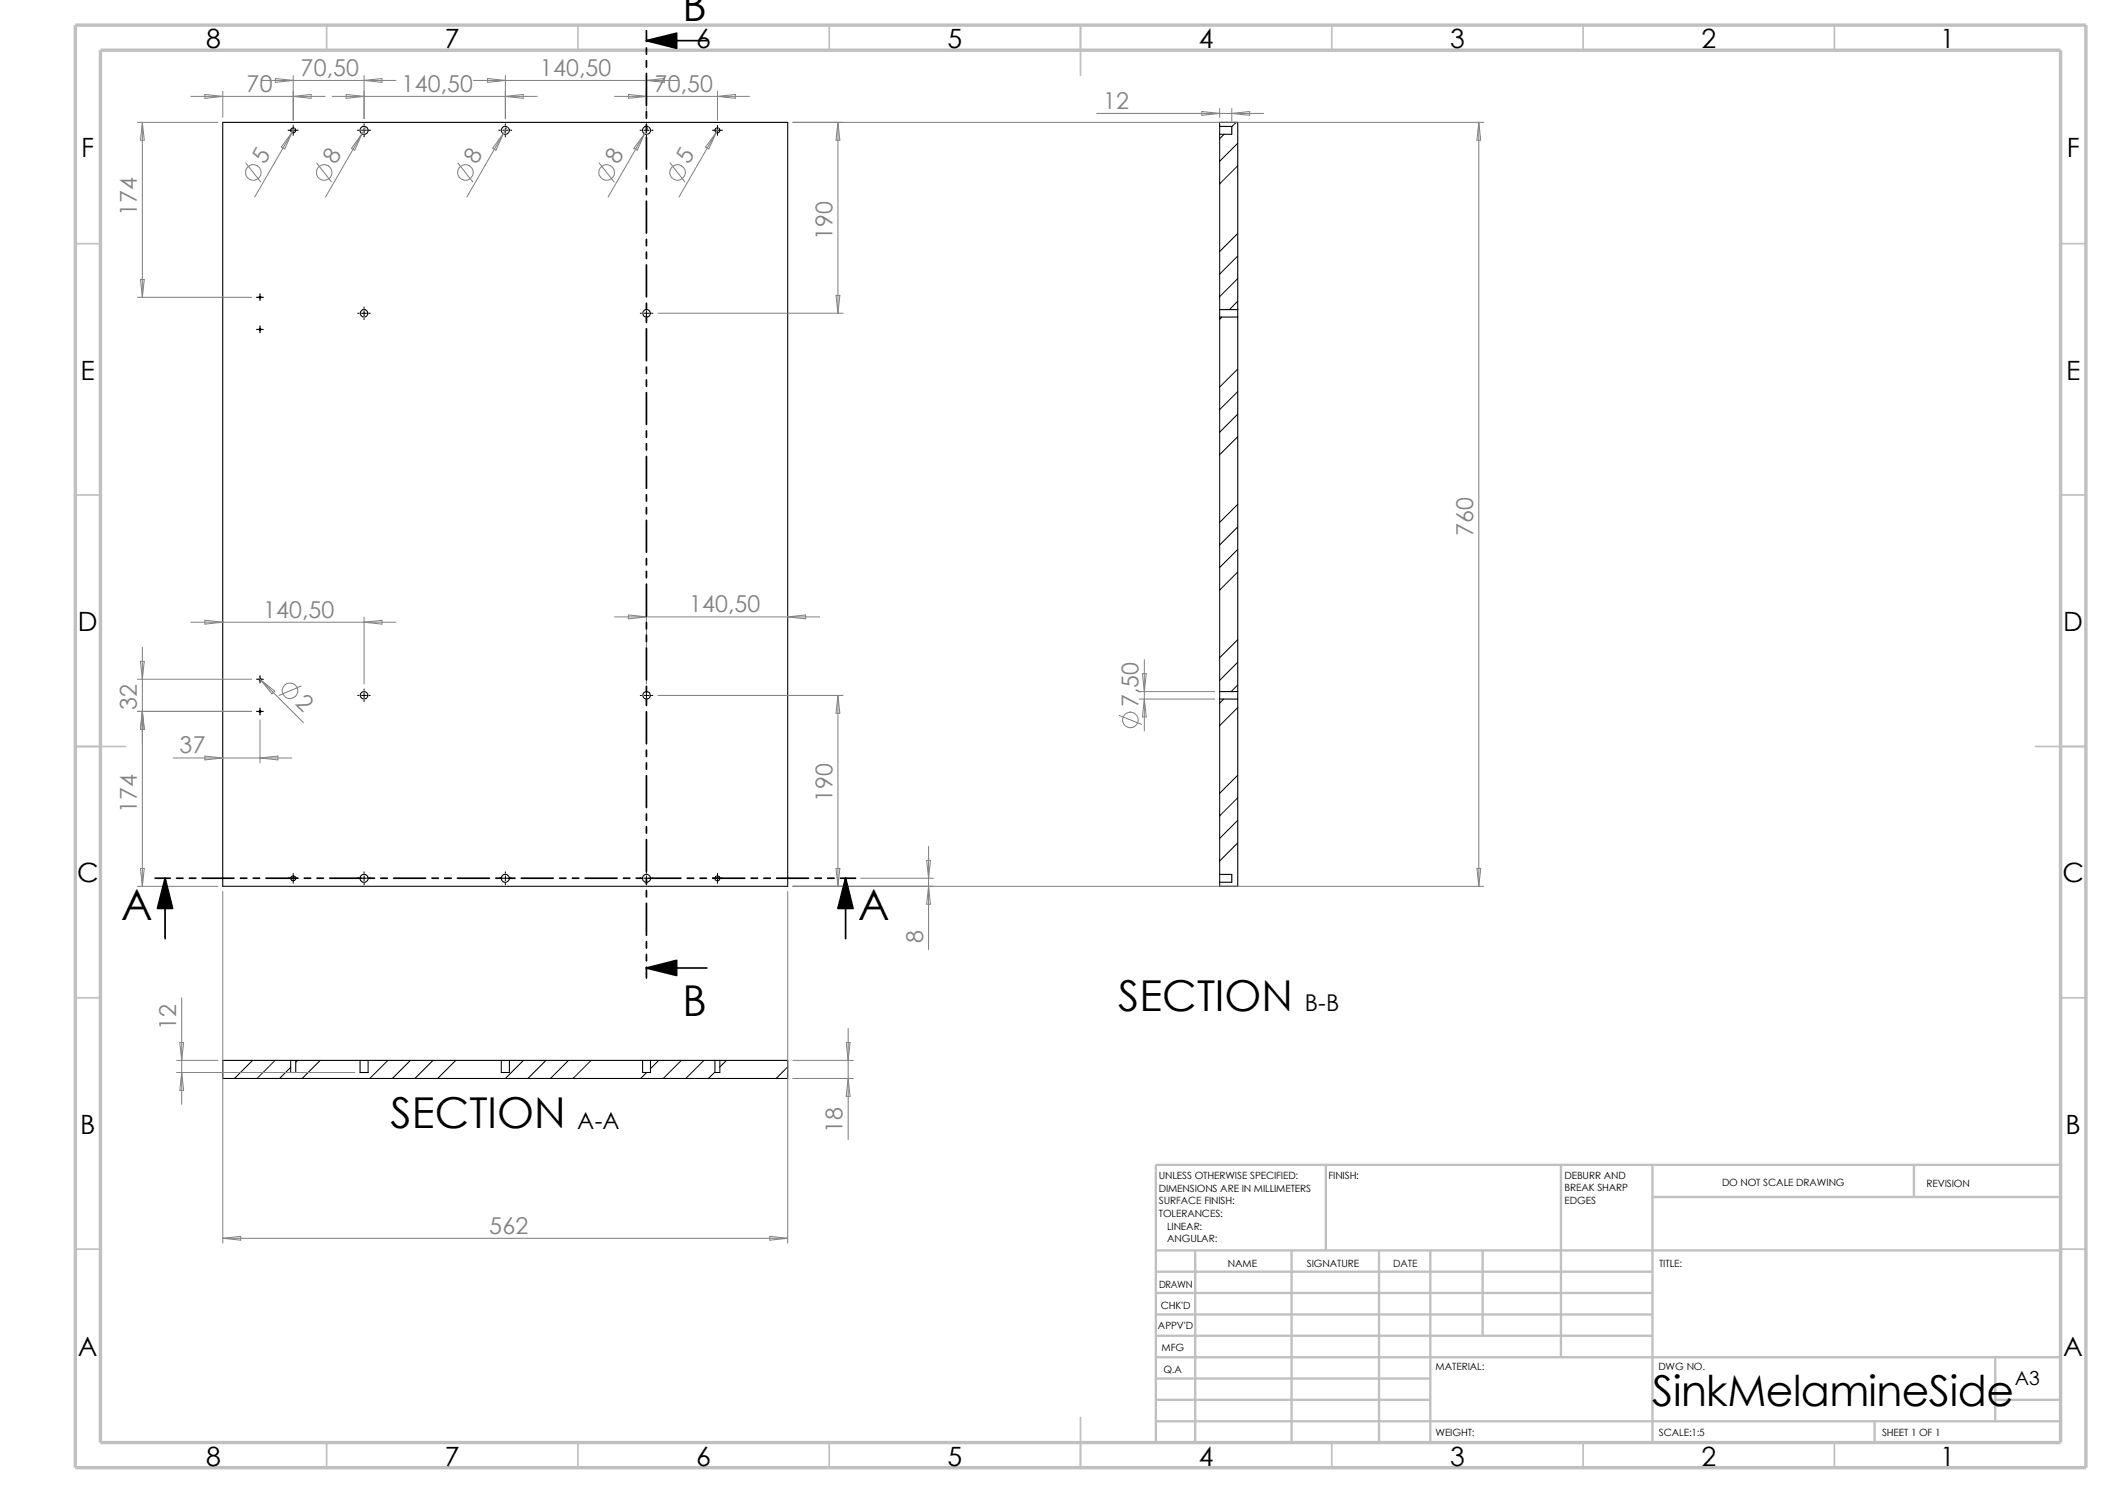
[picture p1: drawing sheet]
<svg xmlns="http://www.w3.org/2000/svg" width="420mm" height="297mm" viewBox="0 0 420 297" stroke-linecap="round" stroke-linejoin="round" font-family="sans-serif">
<g fill="none" stroke="#c0c0c0" stroke-width=".34">
<path d="M65 5v5M115 5v5M165 5v5M215 5v10M265 5v5M315 5v5M365 5v5M15 48.5h5M410 48.5h5M15 98.5h5M410 98.5h5M15 148.5h10"/>
<path d="M405 148.5h10M15 198.5h5M410 198.5h5M15 248.5h5M410 248.5h5M65 287v5M115 287v5M165 287v5M215 282v10M265 287v5M315 287v5M365 287v5"/>
</g>
<g fill="none" stroke="#c0c0c0" stroke-width=".47">
<path d="M263.8 231.7v17.1M310.6 231.7v38.3M328.8 238.1h81.2M328.8 231.7v55.3M380.8 231.7v6.4M410 231.7h-180v55.3M230 253h98.8M230 257.2h98.8M230 248.8h180M237.8 248.8v38.2M257 248.8v38.2M274.4 248.8v38.2"/>
<path d="M284.6 248.8v38.2M295 248.8v16.9M230 278.5h54.6M230 270h180M230 274.2h54.6M230 261.5h98.8M230 265.7h98.8M397 278.5h13M397 270v12.7M230 282.7h180M373 282.7v4.3"/>
</g>
<path d="M15 5h400v287h-400zM20 10h390v277h-390z" fill="none" stroke="#c0c0c0" stroke-width=".68" stroke-linecap="butt"/>
<g fill="none" stroke="#000" stroke-width=".2">
<path d="M57.3 25.9h2M58.3 24.9v2M71.1 25.9h.3M71.9 25.9h1M72.4 24.6v.3M72.4 25.4v1M72.4 26.9v.3M73.4 25.9h.3M99.2 25.9h.3M100 25.9h1M100.5 24.6v.3M100.5 25.4v1"/>
<path d="M100.5 26.9v.3M101.5 25.9h.3M127.3 25.9h.3M128.1 25.9h1M128.6 24.6v.3M128.6 25.4v1M128.6 26.9v.3M129.6 25.9h.3M141.7 25.9h2M142.7 24.9v2M243.5 26.7l-.8 .9M246 24.3l-.9 .9"/>
<path d="M246.3 28.5l-3.6 3.6M246.3 33l-3.6 3.6M51 59.1h1.4M51.7 58.4v1.4M246.3 46.4l-3.6 3.6M246.3 50.9l-3.6 3.6M246.3 55.4l-3.6 3.6M246.3 59.9l-1.7 1.7M51 65.5h1.4M51.7 64.8v1.4M71.2 62.3h.2M71.9 62.3h1"/>
<path d="M72.4 61.1v.2M72.4 61.8v1M72.4 63.3v.3M73.4 62.3h.3M127.4 62.3h.2M128.1 62.3h1M128.6 61.1v.2M128.6 61.8v1M128.6 63.3v.3M129.6 62.3h.3M243.1 63.1l-.4 .4M246.3 73.4l-3.6 3.6"/>
<path d="M246.3 77.9l-3.6 3.6M246.3 82.4l-3.6 3.6M246.3 86.9l-3.6 3.6M246.3 100.3l-3.6 3.6M246.3 104.8l-3.6 3.6M246.3 109.3l-3.6 3.6M246.3 113.8l-3.6 3.6M51 135.1h1.4M51.7 134.4v1.4M71.2 138.3h.2M71.9 138.3h1M72.4 137.1v.2"/>
<path d="M72.4 137.8v1M72.4 139.3v.3M73.4 138.3h.3M127.4 138.3h.2M128.1 138.3h1M128.6 137.1v.2M128.6 137.8v1M128.6 139.3v.3M129.6 138.3h.3M243.5 139.1l-.8 .8M246.3 127.3l-3.6 3.6M246.3 131.7l-3.6 3.6"/>
<path d="M246.3 136.3l-1.4 1.3M51 141.5h1.4M51.7 140.8v1.4M246.3 154.2l-3.6 3.6M246.3 158.7l-3.6 3.6M246.3 140.8l-3.6 3.6M57.3 174.7h2M58.3 173.7v2M71.1 174.7h.3M71.9 174.7h1M72.4 173.4v.3M72.4 174.2v1"/>
<path d="M72.4 175.7v.3M73.4 174.7h.3M99.2 174.7h.3M100 174.7h1M100.5 173.4v.3M100.5 174.2v1M100.5 175.7v.3M101.5 174.7h.3M127.3 174.7h.3M128.1 174.7h1M128.6 173.4v.3M128.6 174.2v1"/>
<path d="M128.6 175.7v.3M129.6 174.7h.3M141.7 174.7h2M142.7 173.7v2M246.3 163.2l-3.6 3.6M246.3 167.7l-3.6 3.6M50.2 210.9l-3.5 3.6M54.7 210.9l-3.6 3.6M57.8 212.3l-2.2 2.2M59.2 210.9l-.4 .4M63.7 210.9l-3.6 3.6M77.2 210.9l-3.6 3.6"/>
<path d="M81.7 210.9l-3.6 3.6M86.1 210.9l-3.6 3.6M90.7 210.9l-3.6 3.6M104.1 210.9l-3.6 3.6M108.6 210.9l-3.6 3.6M113.1 210.9l-3.6 3.6M117.6 210.9l-3.6 3.6M128.7 213.4l-1.2 1.1M131.1 210.9l-1.7 1.7M135.6 210.9l-3.6 3.6M140 210.9l-3.6 3.6M142.2 213.3l-1.3 1.2"/>
<path d="M144.5 210.9l-1.3 1.4M156.7 212.2l-2.3 2.3"/>
</g>
<g fill="none" stroke="#000" stroke-width=".21">
<path d="M44.3 24.3h112.4v152h-112.4zM242.7 25.1v1.6M242.7 25.1v-.8h3.6v37.3M242.7 26.7v34.9M242.7 25.1h2.4v1.6h-2.4M242.7 61.6v1.5M242.7 61.6h3.6M242.7 63.1v74.5M242.7 63.1h3.6M246.3 61.6v1.5M246.3 63.1v74.5M242.7 137.6v1.5"/>
<path d="M242.7 139.1v34.8M242.7 137.6h3.6M242.7 139.1h3.6M246.3 137.6v1.5M246.3 139.1v37.2h-3.6v-.8M242.7 173.9v1.6M242.7 173.9h2.4v1.6h-2.4M57.8 210.9h1M57.8 210.9v2.5h1v-2.5M57.8 210.9h-13.5v3.6h112.4v-3.6h-13.5M58.8 210.9h12.8M71.6 210.9h1.6"/>
<path d="M71.6 210.9v2.5h1.6v-2.5M73.2 210.9h26.5M99.7 210.9v2.5h1.6v-2.5M99.7 210.9h1.6M101.3 210.9h26.5M127.8 210.9h1.6M127.8 210.9v2.5h1.6v-2.5M129.4 210.9h12.8M142.2 210.9v2.5h1v-2.5M142.2 210.9h1"/>
<circle cx="58.3" cy="25.9" r=".5"/>
<circle cx="72.4" cy="25.9" r=".81"/>
<circle cx="100.5" cy="25.9" r=".81"/>
<circle cx="128.6" cy="25.9" r=".8"/>
<circle cx="142.7" cy="25.9" r=".49"/>
<circle cx="51.7" cy="59.1" r=".21"/>
<circle cx="51.7" cy="65.5" r=".19"/>
<circle cx="72.4" cy="62.3" r=".76"/>
<circle cx="128.6" cy="62.3" r=".76"/>
<circle cx="51.7" cy="135.1" r=".19"/>
<circle cx="72.4" cy="138.3" r=".75"/>
<circle cx="128.6" cy="138.3" r=".75"/>
<circle cx="51.7" cy="141.5" r=".21"/>
<circle cx="58.3" cy="174.7" r=".5"/>
<circle cx="72.4" cy="174.7" r=".81"/>
<circle cx="100.5" cy="174.7" r=".81"/>
<circle cx="128.6" cy="174.7" r=".8"/>
<circle cx="142.7" cy="174.7" r=".49"/>
</g>
<g fill="none" stroke="#808080" stroke-width=".2">
<path d="M38 19.2h26.7M40.8 18.8l3.5 .4-3.5 .4zM44.3 18.2v5.1M52 16h26.8M54.8 15.6l3.5 .4-3.5 .4zM58.3 15v8.9M58.3 19.2l3.6-.4v.8zM66.1 19.2h40.8M68.9 18.8l3.5 .4-3.5 .4zM72.4 15v8.6M72.4 16l3.6-.4v.8zM94.2 16h40.8"/>
<path d="M97 15.6l3.5 .4-3.5 .4zM100.5 15v8.6M100.5 19.2l3.6-.4v.8zM122.3 19.2h26.8M125.1 18.8l3.5 .4-3.5 .4zM128.6 15v8.6M128.6 16l3.6-.4v.8zM142.7 19.2l3.6-.4v.8zM142.7 18.2v5.7M27.3 24.3h16M28.3 24.3l.4 3.6h-.8zM28.3 24.3v34.8"/>
<path d="M48.9 32.4l3 3.8M58.1 26.4l-1.5 3.2-.6-.3zM58.1 26.4l-7.4 12.8M58.6 25.5l-.5 .9M63 32.4l3 3.8M72 26.6l-1.4 3.3-.7-.4zM72.8 25.2l-8 14M91.1 32.4l3 3.8M100.1 26.6l-1.4 3.3-.7-.4zM100.9 25.2l-8 14M119.2 32.4l3 3.8M128.2 26.6l-1.4 3.3-.7-.4z"/>
<path d="M129 25.2l-8 14M133.3 32.4l3 3.8M142.5 26.4l-7.4 12.8M142.5 26.4l-1.5 3.2-.6-.3zM143 25.5l-.5 .9M157.7 24.3h137.5M166.7 24.3l.4 3.6h-.8zM166.7 24.3v38M218.2 22.6h33.2M239.1 22.2l3.6 .4-3.6 .3zM242.7 21.6v1.7M245.1 21.6v2.5"/>
<path d="M245.1 22.6l3.5-.4v.7zM294.2 24.3v152M294.2 24.3l.4 3.6h-.8zM27.3 59.1h22.7M27.9 55.6h.8l-.4 3.5zM166.3 58.8h.8l-.4 3.5zM130.9 62.3h36.8M27.3 135.1h22.7M27.9 131.6h.8l-.4 3.5zM28.3 128.8v47.5M38 123.8h40.8M40.8 123.4l3.5 .4-3.5 .4z"/>
<path d="M51.6 135l.3 .3M51.9 135.3l2.8 2.2-.6 .5zM51.9 135.3l8.5 8.5M59.9 136.5l-4.4 1.8M72.4 122.8v13.3M72.4 123.8l3.6-.4v.8zM122.3 122.7h40.8M125.1 122.3l3.5 .4-3.5 .4zM128.6 121.7v14.4M130.9 138.3h36.8M156.7 122.7l3.6-.4v.8zM166.7 138.3v38"/>
<path d="M166.7 138.3l.4 3.6h-.8zM226.7 139.1h15M226.7 137.6h15M227.3 134h.7l-.3 3.6zM227.7 131.2v14.2M227.7 139.1l.3 3.5h-.7zM27.3 141.5h22.7M28.3 141.5l.4 3.6h-.8zM34.5 150.8h23.6M40.8 150.4l3.5 .4-3.5 .4zM51.7 150.8l3.6-.4v.8zM51.7 143.2v8.6"/>
<path d="M222.7 142.3l4.4 1.8M27.3 176.3h16M27.9 172.8h.8l-.4 3.5zM44.3 177.3v70M156.7 177.3v70M157.7 176.3h137.5M166.3 172.8h.8l-.4 3.5zM171.2 174.7h14.5M184.4 171.2h.7l-.4 3.5zM184.7 168.4v20.5M184.7 176.3l.4 3.6h-.7zM293.8 172.8h.8l-.4 3.5z"/>
<path d="M36.2 198.5v21.2M35.1 213.4h35.5M35.1 210.9h8.2M35.8 207.4h.7l-.3 3.5zM36.2 213.4l.3 3.5h-.7zM157.7 210.9h12.1M157.7 214.5h12.1M168.4 207.4h.7l-.4 3.5zM168.7 204.6v22.1M168.7 214.5l.4 3.6h-.7zM44.3 246.3l3.6-.3v.7zM44.3 246.3h112.4"/>
<path d="M153.2 246l3.5 .3-3.5 .4z"/>
<circle cx="50.4" cy="34.3" r="1.55"/>
<circle cx="64.5" cy="34.3" r="1.55"/>
<circle cx="92.6" cy="34.3" r="1.56"/>
<circle cx="120.7" cy="34.3" r="1.55"/>
<circle cx="134.8" cy="34.3" r="1.55"/>
<circle cx="57.7" cy="137.4" r="1.56"/>
<circle cx="224.9" cy="143.2" r="1.56"/>
</g>
<path d="M128.6 8.1l6-1.5v3zM32.9 174.7l1.4 6h-3zM168.2 174.7l1.5 6h-3zM128.6 192.6l6-1.5v3z" fill="#000" stroke="#000" stroke-width=".34"/>
<g fill="none" stroke="#000" stroke-width=".34">
<path d="M128.6 8.1h12M128.6 6.1v2.2M128.6 9.5v1.3M128.6 12.1v1.2M128.6 14.6v6.4M128.6 22.2v1.3M128.6 24.8v1.2M128.6 27.3v6.4M128.6 34.9v1.3M128.6 37.5v1.2M128.6 40v6.4M128.6 47.6v1.3"/>
<path d="M128.6 50.2v1.2M128.6 52.7v6.4M128.6 60.3v1.3M128.6 62.9v1.2M128.6 65.4v6.4M128.6 73v1.3M128.6 75.6v1.2M128.6 78.1v6.4M128.6 85.7v1.3M128.6 88.3v1.2M128.6 90.8v6.4M128.6 98.4v1.3"/>
<path d="M128.6 101v1.2M128.6 103.5v6.4M128.6 111.1v1.3M128.6 113.7v1.2M128.6 116.2v6.4M128.6 123.8v1.3M128.6 126.4v1.2M128.6 128.9v6.4M128.6 136.5v1.3M128.6 139.1v1.2M128.6 141.6v6.4M128.6 149.2v1.3"/>
<path d="M128.6 151.8v1.2M128.6 154.3v6.4M30.9 174.7h3M32.9 174.7v12M35.1 174.7h1.3M37.7 174.7h1.2M40.2 174.7h6.4M47.8 174.7h1.3M50.4 174.7h1.2M52.9 174.7h6.4M60.5 174.7h1.3M63.1 174.7h1.2"/>
<path d="M65.6 174.7h6.4M73.2 174.7h1.3M75.8 174.7h1.2M78.3 174.7h6.4M85.9 174.7h1.3M88.5 174.7h1.2M91 174.7h6.4M98.6 174.7h1.3M101.2 174.7h1.2M103.7 174.7h6.4M111.3 174.7h1.3M113.9 174.7h1.2"/>
<path d="M116.4 174.7h6.4M124 174.7h1.3M126.6 174.7h1.2M128.6 161.9v1.3M128.6 164.5v1.2M128.6 167v6.4M128.6 174.6v1.3M128.6 177.2v1.2M128.6 179.7v6.4M129.1 174.7h6.4M136.7 174.7h1.3M139.3 174.7h1.2"/>
<path d="M141.8 174.7h6.4M149.4 174.7h1.3M152 174.7h1.2M154.5 174.7h6.4M162.1 174.7h1.3M164.7 174.7h1.2M167.2 174.7h3M168.2 174.7v12M128.6 192.6h12M128.6 187.3v1.3M128.6 189.9v1.2M128.6 192.4v2.2"/>
</g>
<g font-size="8.5">
<text x="135.8" y="4.3">B</text>
<text x="24.1" y="182.9">A</text>
<text x="170.7" y="182.9">A</text>
<text x="135.8" y="202.2">B</text>
<text x="222.5" y="201">SECTION</text>
<text x="77.7" y="224.5">SECTION</text>
<text x="328.7" y="279.7">SinkMelamineSide</text>
</g>
<g font-size="5.3">
<text x="41" y="9.6">8</text>
<text x="88.5" y="9.6">7</text>
<text x="138.5" y="9.6">6</text>
<text x="188.5" y="9.6">5</text>
<text x="238.5" y="9.6">4</text>
<text x="288.5" y="9.6">3</text>
<text x="338.5" y="9.6">2</text>
<text x="386" y="9.6">1</text>
<text x="16.2" y="31.3">F</text>
<text x="411.2" y="31.3">F</text>
<text x="16" y="75.6">E</text>
<text x="411" y="75.6">E</text>
<text x="15.5" y="125.6">D</text>
<text x="410.5" y="125.6">D</text>
<text x="15.3" y="175.6">C</text>
<text x="410.3" y="175.6">C</text>
<text x="16" y="225.6">B</text>
<text x="411" y="225.6">B</text>
<text x="15.5" y="269.8">A</text>
<text x="410.5" y="269.8">A</text>
<text x="41" y="291.6">8</text>
<text x="88.5" y="291.6">7</text>
<text x="138.5" y="291.6">6</text>
<text x="188.5" y="291.6">5</text>
<text x="238.5" y="291.6">4</text>
<text x="288.5" y="291.6">3</text>
<text x="338.5" y="291.6">2</text>
<text x="386" y="291.6">1</text>
</g>
<g font-size="4.6" fill="#808080">
<text x="59.8" y="15.1">70,50</text>
<text x="107.4" y="15.1">140,50</text>
<text x="49.1" y="18.2">70</text>
<text x="79.9" y="18.2">140,50</text>
<text x="130.2" y="18.2">70,50</text>
<text x="219.5" y="21.6">12</text>
<text x="52.7" y="32.8" transform="rotate(-60 52.7 32.8)">5</text>
<text x="66.8" y="32.8" transform="rotate(-60 66.8 32.8)">8</text>
<text x="94.9" y="32.8" transform="rotate(-60 94.9 32.8)">8</text>
<text x="123" y="32.8" transform="rotate(-60 123 32.8)">8</text>
<text x="137.1" y="32.8" transform="rotate(-60 137.1 32.8)">5</text>
<text x="27.2" y="42.9" transform="rotate(-90 27.2 42.9)">174</text>
<text x="165.6" y="47.8" transform="rotate(-90 165.6 47.8)">190</text>
<text x="293.1" y="106.7" transform="rotate(-90 293.1 106.7)">760</text>
<text x="52.3" y="122.9">140,50</text>
<text x="137.1" y="121.8">140,50</text>
<text x="27.2" y="141.3" transform="rotate(-90 27.2 141.3)">32</text>
<text x="58.6" y="140" transform="rotate(45 58.6 140)">2</text>
<text x="226.5" y="140.7" transform="rotate(-90 226.5 140.7)">7,50</text>
<text x="35.7" y="149.9">37</text>
<text x="27.2" y="161.8" transform="rotate(-90 27.2 161.8)">174</text>
<text x="165.6" y="159.6" transform="rotate(-90 165.6 159.6)">190</text>
<text x="183.6" y="187.6" transform="rotate(-90 183.6 187.6)">8</text>
<text x="35.1" y="205" transform="rotate(-90 35.1 205)">12</text>
<text x="167.6" y="225.4" transform="rotate(-90 167.6 225.4)">18</text>
<text x="97.3" y="245.4">562</text>
</g>
<g font-size="4.6">
<text x="259.6" y="201.2">B-B</text>
<text x="114.9" y="224.5">A-A</text>
</g>
<text font-size="3.9" x="400.9" y="275.5">A3</text>
<g font-size="2">
<text x="230.5" y="234.6">UNLESS OTHERWISE SPECIFIED:</text>
<text x="230.5" y="237.1">DIMENSIONS ARE IN MILLIMETERS</text>
<text x="230.5" y="239.6">SURFACE FINISH:</text>
<text x="264.3" y="234.6">FINISH:</text>
<text x="311.3" y="239.5">EDGES</text>
<text x="311.3" y="234.5">DEBURR AND</text>
<text x="311.3" y="237">BREAK SHARP</text>
<text x="342.6" y="236">DO NOT SCALE DRAWING</text>
<text x="383.3" y="236.2">REVISION</text>
<text x="230.5" y="242.1">TOLERANCES:</text>
<text x="232.2" y="244.6">LINEAR:</text>
<text x="232.2" y="247.1">ANGULAR:</text>
<text x="260" y="252">SIGNATURE</text>
<text x="277.2" y="252">DATE</text>
<text x="330.1" y="252">TITLE:</text>
<text x="230.6" y="256.2">DRAWN</text>
<text x="244.3" y="252.1">NAME</text>
<text x="230.9" y="260.4">CHK'D</text>
<text x="230.4" y="264.5">APPV'D</text>
<text x="231.1" y="268.8">MFG</text>
<text x="231.5" y="273.1">Q.A</text>
<text x="285.6" y="272.5">MATERIAL:</text>
<text x="329.9" y="272.5">DWG NO.</text>
<text x="285.6" y="285.6">WEIGHT:</text>
<text x="330" y="285.6">SCALE:1:5</text>
<text x="374.4" y="285.6">SHEET 1 OF 1</text>
</g>
</svg>
